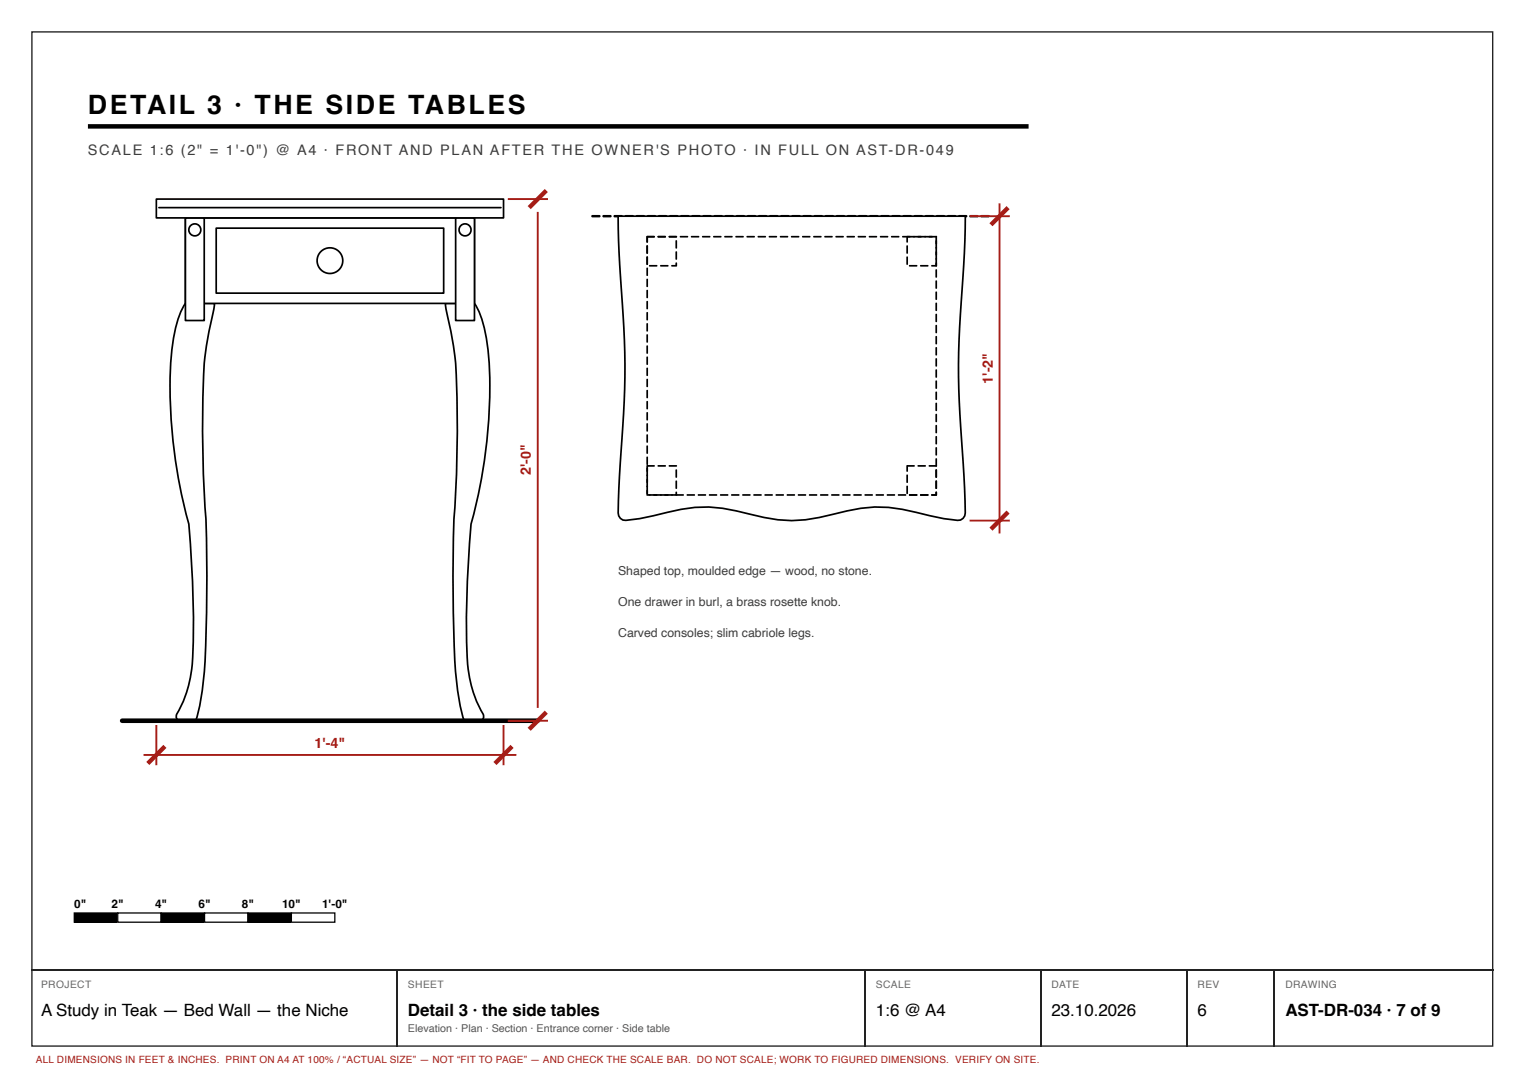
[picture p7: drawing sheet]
<svg xmlns="http://www.w3.org/2000/svg" width="297mm" height="210mm" viewBox="0 0 297 210" stroke-linecap="round" stroke-linejoin="round" font-family="sans-serif">
<path d="M6.2 6.2h284.7v197.7h-284.7z" fill="none" stroke="#222" stroke-width=".26"/>
<path d="M17.1 24.6h183.4" fill="none" stroke="#000" stroke-width=".87" stroke-linecap="butt"/>
<path d="M36.1 59.1h5.7l-.3 1.8a66.8 66.8 0 0 0-2 18.3l.2 13.7a305.3 305.3 0 0 1 0 38.8 39.6 39.6 0 0 1-1.6 8.8h-3a.83 .83 0 0 1-.7-.5 .83 .83 0 0 1 .1-.9 24 24 0 0 0 3.1-12.5l.1-4.7-.1-6.9-.8-12.9a98.1 98.1 0 0 1-3.3-33.8 21.5 21.5 0 0 1 2.6-9.2z" fill="#fff"/>
<path d="M36.1 59.1h5.7l-.3 1.8a66.8 66.8 0 0 0-2 18.3l.2 13.7a305.3 305.3 0 0 1 0 38.8 39.6 39.6 0 0 1-1.6 8.8h-3a.83 .83 0 0 1-.7-.5 .83 .83 0 0 1 .1-.9 24 24 0 0 0 3.1-12.5l.1-4.7-.1-6.9-.8-12.9a98.1 98.1 0 0 1-3.3-33.8 21.5 21.5 0 0 1 2.6-9.2z" fill="none" stroke="#000" stroke-width=".33"/>
<path d="M86.8 59.1h5.7a19.9 19.9 0 0 1 2.6 9.2 98.1 98.1 0 0 1-3.3 33.8 195.7 195.7 0 0 0-.7 27.4 24.7 24.7 0 0 0 3.2 10 .78 .78 0 0 1-.8 1h-3a57.5 57.5 0 0 1-2-16.3 307.2 307.2 0 0 1 .4-31.3l.2-5.5a187.8 187.8 0 0 0-.5-18.3z" fill="#fff"/>
<path d="M86.8 59.1h5.7a19.9 19.9 0 0 1 2.6 9.2 98.1 98.1 0 0 1-3.3 33.8 195.7 195.7 0 0 0-.7 27.4 24.7 24.7 0 0 0 3.2 10 .78 .78 0 0 1-.8 1h-3a57.5 57.5 0 0 1-2-16.3 307.2 307.2 0 0 1 .4-31.3l.2-5.5a187.8 187.8 0 0 0-.5-18.3z" fill="none" stroke="#000" stroke-width=".33"/>
<path d="M36.1 42.5h56.4v16.6h-56.4z" fill="#fff"/>
<path d="M36.1 42.5h56.4v16.6h-56.4z" fill="none" stroke="#000" stroke-width=".33"/>
<path d="M42.1 44.5h44.4v12.6h-44.4z" fill="#fff"/>
<path d="M42.1 44.5h44.4v12.6h-44.4z" fill="none" stroke="#000" stroke-width=".33"/>
<circle cx="64.3" cy="50.8" r="2.5" fill="#fff"/>
<circle cx="64.3" cy="50.8" r="2.5" fill="none" stroke="#000" stroke-width=".33"/>
<path d="M36.1 42.5h3.7v20h-3.7z" fill="#fff"/>
<g fill="none" stroke="#000" stroke-width=".33">
<path d="M36.1 42.5h3.7v20h-3.7z"/>
<circle cx="38" cy="44.8" r="1.17"/>
</g>
<path d="M88.8 42.5h3.7v20h-3.7z" fill="#fff"/>
<g fill="none" stroke="#000" stroke-width=".33">
<path d="M88.8 42.5h3.7v20h-3.7z"/>
<circle cx="90.6" cy="44.8" r="1.17"/>
</g>
<path d="M30.5 38.8h67.6v3.7h-67.6z" fill="#fff"/>
<path d="M30.5 38.8h67.6v3.7h-67.6zM31 40.5h66.6" fill="none" stroke="#000" stroke-width=".33"/>
<path d="M23.8 140.5h81" fill="none" stroke="#000" stroke-width=".9"/>
<path d="M99 38.8h7.8M104.8 41.3v96.7M28 147.1h72.6M30.5 141.3v7.8M98.1 141.3v7.8M99 140.5h7.8" fill="none" stroke="#a51d17" stroke-width=".37"/>
<path d="M106.5 37.1l-3.4 3.4M106.5 138.8l-3.4 3.3M32.1 145.5l-3.3 3.3M99.8 145.5l-3.3 3.3" fill="none" stroke="#a51d17" stroke-width=".85" stroke-linecap="butt"/>
<path d="M115.3 42l1.5-.1a.24 .24 0 0 1 .2 .2 .24 .24 0 0 1-.2 .3h-1.4l-.2-.2zM117.5 42l1.5-.1a.24 .24 0 0 1 .2 .2 .24 .24 0 0 1-.2 .3h-1.5l-.1-.2zM119.6 42l1.5-.1a.24 .24 0 0 1 .3 .2 .24 .24 0 0 1-.3 .3h-1.4l-.1-.2zM121.8 42l1.5-.1a.24 .24 0 0 1 .2 .2 .24 .24 0 0 1-.2 .3h-1.4l-.2-.2zM124 42l1.5-.1a.24 .24 0 0 1 .2 .2 .24 .24 0 0 1-.2 .3h-1.5l-.1-.2zM126.1 42l1.5-.1a.24 .24 0 0 1 .3 .2 .24 .24 0 0 1-.3 .3h-1.4l-.1-.2zM128.3 42l1.5-.1a.24 .24 0 0 1 .2 .2 .24 .24 0 0 1-.2 .3h-1.4l-.2-.2zM130.5 42l1.5-.1a.24 .24 0 0 1 .2 .2 .24 .24 0 0 1-.2 .3h-1.5l-.1-.2zM132.6 42l1.5-.1a.24 .24 0 0 1 .3 .2 .24 .24 0 0 1-.3 .3h-1.4l-.1-.2zM134.8 42l1.5-.1a.24 .24 0 0 1 .2 .2 .24 .24 0 0 1-.2 .3h-1.4l-.2-.2zM137 42l1.5-.1a.24 .24 0 0 1 .2 .2 .24 .24 0 0 1-.2 .3h-1.5l-.1-.2zM139.1 42l1.5-.1a.24 .24 0 0 1 .3 .2 .24 .24 0 0 1-.3 .3h-1.4l-.1-.2zM141.3 42l1.5-.1a.24 .24 0 0 1 .2 .2 .24 .24 0 0 1-.2 .3h-1.4l-.2-.2zM143.5 42l1.5-.1a.24 .24 0 0 1 .2 .2 .24 .24 0 0 1-.2 .3h-1.5l-.1-.2zM145.6 42l1.5-.1a.24 .24 0 0 1 .3 .2 .24 .24 0 0 1-.3 .3h-1.4l-.1-.2zM147.8 42l1.5-.1a.24 .24 0 0 1 .2 .2 .24 .24 0 0 1-.2 .3h-1.4l-.2-.2zM150 42l1.5-.1a.24 .24 0 0 1 .2 .2 .24 .24 0 0 1-.2 .3h-1.5l-.1-.2zM152.1 42l1.5-.1a.24 .24 0 0 1 .3 .2 .24 .24 0 0 1-.3 .3h-1.4l-.1-.2zM154.3 42l1.5-.1a.24 .24 0 0 1 .2 .2 .24 .24 0 0 1-.2 .3h-1.4l-.2-.2zM156.5 42l1.5-.1a.24 .24 0 0 1 .2 .2 .24 .24 0 0 1-.2 .3h-1.5l-.1-.2zM158.6 42l1.5-.1a.24 .24 0 0 1 .3 .2 .24 .24 0 0 1-.3 .3h-1.4l-.1-.2zM160.8 42l1.5-.1a.24 .24 0 0 1 .2 .2 .24 .24 0 0 1-.2 .3h-1.4l-.2-.2zM163 42l1.5-.1a.24 .24 0 0 1 .2 .2 .24 .24 0 0 1-.2 .3h-1.5l-.1-.2zM165.1 42l1.5-.1a.24 .24 0 0 1 .3 .2 .24 .24 0 0 1-.3 .3h-1.4l-.1-.2zM167.3 42l1.5-.1a.24 .24 0 0 1 .2 .2 .24 .24 0 0 1-.2 .3h-1.4l-.2-.2zM169.5 42l1.5-.1a.24 .24 0 0 1 .2 .2 .24 .24 0 0 1-.2 .3h-1.5l-.1-.2zM171.6 42l1.5-.1a.24 .24 0 0 1 .3 .2 .24 .24 0 0 1-.3 .3h-1.4l-.1-.2zM173.8 42l1.5-.1a.24 .24 0 0 1 .2 .2 .24 .24 0 0 1-.2 .3h-1.4l-.2-.2zM176 42l1.5-.1a.24 .24 0 0 1 .2 .2 .24 .24 0 0 1-.2 .3h-1.5l-.1-.2zM178.1 42l1.5-.1a.24 .24 0 0 1 .3 .2 .24 .24 0 0 1-.3 .3h-1.4l-.1-.2zM180.3 42l1.5-.1a.24 .24 0 0 1 .2 .2 .24 .24 0 0 1-.2 .3h-1.4l-.2-.2zM182.5 42l1.5-.1a.24 .24 0 0 1 .2 .2 .24 .24 0 0 1-.2 .3h-1.5l-.1-.2zM184.6 42l1.5-.1a.24 .24 0 0 1 .3 .2 .24 .24 0 0 1-.3 .3h-1.4l-.1-.2zM186.8 42l1.5-.1a.24 .24 0 0 1 .2 .2 .24 .24 0 0 1-.2 .3h-1.4l-.2-.2zM189 42l1.5-.1a.24 .24 0 0 1 .2 .2 .24 .24 0 0 1-.2 .3h-1.5l-.1-.2zM191.1 42l1.5-.1a.24 .24 0 0 1 .3 .2 .24 .24 0 0 1-.3 .3h-1.4l-.1-.2z" fill="#000"/>
<path d="M120.5 42.1h67.6a333.2 333.2 0 0 1-1.1 21.7 182.2 182.2 0 0 0 .7 26.5l.4 9.7a1.4 1.4 0 0 1-1.5 1.4 87.3 87.3 0 0 1-10.7-2.1 24.2 24.2 0 0 0-10.8 .3 46 46 0 0 1-10.8 1.9 46 46 0 0 1-10.8-1.9 25.3 25.3 0 0 0-13.5 .3 31.2 31.2 0 0 1-8.6 1.4l-.5-.3-.3-.5-.1-.5 .4-9.7a184.6 184.6 0 0 0 0-36.1l-.3-7.3z" fill="#fff"/>
<path d="M120.5 42.1h67.6a333.2 333.2 0 0 1-1.1 21.7 182.2 182.2 0 0 0 .7 26.5l.4 9.7a1.4 1.4 0 0 1-1.5 1.4 87.3 87.3 0 0 1-10.7-2.1 24.2 24.2 0 0 0-10.8 .3 46 46 0 0 1-10.8 1.9 46 46 0 0 1-10.8-1.9 25.3 25.3 0 0 0-13.5 .3 31.2 31.2 0 0 1-8.6 1.4l-.5-.3-.3-.5-.1-.5 .4-9.7a184.6 184.6 0 0 0 0-36.1l-.3-7.3z" fill="none" stroke="#000" stroke-width=".33"/>
<g fill="#000">
<path d="M14.5 177.9h8.4v1.8h-8.4z"/>
<path d="M128.2 46h1.4a.17 .17 0 0 1 .2 .1 .17 .17 0 0 1-.2 .2h-1.4zM130.3 46h1.5a.17 .17 0 0 1 .2 .1 .17 .17 0 0 1-.2 .2h-1.4zM132.5 46h1.5a.17 .17 0 0 1 .1 .1 .17 .17 0 0 1-.1 .2h-1.4zM134.7 46h1.4a.17 .17 0 0 1 .2 .1 .17 .17 0 0 1-.2 .2h-1.4zM136.8 46h1.5a.17 .17 0 0 1 .2 .1 .17 .17 0 0 1-.2 .2h-1.4zM139 46h1.5a.17 .17 0 0 1 .1 .1 .17 .17 0 0 1-.1 .2h-1.4zM141.2 46h1.4a.17 .17 0 0 1 .2 .1 .17 .17 0 0 1-.2 .2h-1.4zM143.3 46h1.5a.17 .17 0 0 1 .2 .1 .17 .17 0 0 1-.2 .2h-1.4zM145.5 46h1.5a.17 .17 0 0 1 .1 .1 .17 .17 0 0 1-.1 .2h-1.4zM147.7 46h1.4a.17 .17 0 0 1 .2 .1 .17 .17 0 0 1-.2 .2h-1.4zM149.8 46h1.5a.17 .17 0 0 1 .2 .1 .17 .17 0 0 1-.2 .2h-1.4zM152 46h1.5a.17 .17 0 0 1 .1 .1 .17 .17 0 0 1-.1 .2h-1.4zM154.2 46h1.4a.17 .17 0 0 1 .2 .1 .17 .17 0 0 1-.2 .2h-1.4zM156.3 46h1.5a.17 .17 0 0 1 .2 .1 .17 .17 0 0 1-.2 .2h-1.4zM158.5 46h1.5a.17 .17 0 0 1 .1 .1 .17 .17 0 0 1-.1 .2h-1.4zM160.7 46h1.4a.17 .17 0 0 1 .2 .1 .17 .17 0 0 1-.2 .2h-1.4zM162.8 46h1.5a.17 .17 0 0 1 .2 .1 .17 .17 0 0 1-.2 .2h-1.4zM165 46h1.5a.17 .17 0 0 1 .1 .1 .17 .17 0 0 1-.1 .2h-1.4zM167.2 46h1.4a.17 .17 0 0 1 .2 .1 .17 .17 0 0 1-.2 .2h-1.4zM169.3 46h1.5a.17 .17 0 0 1 .2 .1 .17 .17 0 0 1-.2 .2h-1.4zM171.5 46h1.5a.17 .17 0 0 1 .1 .1 .17 .17 0 0 1-.1 .2h-1.4zM173.7 46h1.4a.17 .17 0 0 1 .2 .1 .17 .17 0 0 1-.2 .2h-1.4zM175.8 46h1.5a.17 .17 0 0 1 .2 .1 .17 .17 0 0 1-.2 .2h-1.4zM178 46h1.5a.17 .17 0 0 1 .1 .1 .17 .17 0 0 1-.1 .2h-1.4zM180.2 46h1.4a.17 .17 0 0 1 .2 .1 .17 .17 0 0 1-.2 .2h-1.4zM182.3 46l.3 .1v1.4a.17 .17 0 0 1-.1 .1 .17 .17 0 0 1-.2-.1zM182.3 48.2h.3v1.4a.17 .17 0 0 1-.1 .2 .17 .17 0 0 1-.2-.2zM182.3 50.3l.3 .1v1.4a.17 .17 0 0 1-.1 .2 .17 .17 0 0 1-.2-.2zM182.3 52.5l.3 .1v1.4a.17 .17 0 0 1-.1 .1 .17 .17 0 0 1-.2-.1zM182.3 54.7h.3v1.4a.17 .17 0 0 1-.1 .2 .17 .17 0 0 1-.2-.2zM182.3 56.8l.3 .1v1.4a.17 .17 0 0 1-.1 .2 .17 .17 0 0 1-.2-.2zM182.3 59l.3 .1v1.4a.17 .17 0 0 1-.1 .1 .17 .17 0 0 1-.2-.1zM182.3 61.2h.3v1.4a.17 .17 0 0 1-.1 .2 .17 .17 0 0 1-.2-.2zM182.3 63.3l.3 .1v1.4a.17 .17 0 0 1-.1 .2 .17 .17 0 0 1-.2-.2zM182.3 65.5l.3 .1v1.4a.17 .17 0 0 1-.1 .1 .17 .17 0 0 1-.2-.1zM182.3 67.7h.3v1.4a.17 .17 0 0 1-.1 .2 .17 .17 0 0 1-.2-.2zM182.3 69.8l.3 .1v1.4a.17 .17 0 0 1-.1 .2 .17 .17 0 0 1-.2-.2zM182.3 72l.3 .1v1.4a.17 .17 0 0 1-.1 .1 .17 .17 0 0 1-.2-.1zM182.3 74.2h.3v1.4a.17 .17 0 0 1-.1 .2 .17 .17 0 0 1-.2-.2zM182.3 76.3l.3 .1v1.4a.17 .17 0 0 1-.1 .2 .17 .17 0 0 1-.2-.2zM182.3 78.5l.3 .1v1.4a.17 .17 0 0 1-.1 .1 .17 .17 0 0 1-.2-.1zM182.3 80.7h.3v1.4a.17 .17 0 0 1-.1 .2 .17 .17 0 0 1-.2-.2zM182.3 82.8l.3 .1v1.4a.17 .17 0 0 1-.1 .2 .17 .17 0 0 1-.2-.2zM182.3 85l.3 .1v1.4a.17 .17 0 0 1-.1 .1 .17 .17 0 0 1-.2-.1zM182.3 87.2h.3v1.4a.17 .17 0 0 1-.1 .2 .17 .17 0 0 1-.2-.2zM182.3 89.3l.3 .1v1.4a.17 .17 0 0 1-.1 .2 .17 .17 0 0 1-.2-.2zM182.3 91.5l.3 .1v1.4a.17 .17 0 0 1-.1 .1 .17 .17 0 0 1-.2-.1zM182.3 93.7h.3v1.4a.17 .17 0 0 1-.1 .2 .17 .17 0 0 1-.2-.2zM181.5 96.3h1v.2h-.2v-.5a.17 .17 0 0 1 .2-.2 .17 .17 0 0 1 .1 .2l-.1 .6h-.9zM179.3 96.3h1.5a.17 .17 0 0 1 .2 .2 .17 .17 0 0 1-.2 .1h-1.4zM177.2 96.3h1.4a.17 .17 0 0 1 .2 .2 .17 .17 0 0 1-.2 .1h-1.4zM175 96.3h1.5a.17 .17 0 0 1 .1 .2 .17 .17 0 0 1-.1 .1h-1.4zM172.8 96.3h1.5a.17 .17 0 0 1 .2 .2 .17 .17 0 0 1-.2 .1h-1.4zM170.7 96.3h1.4a.17 .17 0 0 1 .2 .2 .17 .17 0 0 1-.2 .1h-1.4zM168.5 96.3h1.5a.17 .17 0 0 1 .1 .2 .17 .17 0 0 1-.1 .1h-1.4zM166.3 96.3h1.5a.17 .17 0 0 1 .2 .2 .17 .17 0 0 1-.2 .1h-1.4zM164.2 96.3h1.4a.17 .17 0 0 1 .2 .2 .17 .17 0 0 1-.2 .1h-1.4zM162 96.3h1.5a.17 .17 0 0 1 .1 .2 .17 .17 0 0 1-.1 .1h-1.4zM159.8 96.3h1.5a.17 .17 0 0 1 .2 .2 .17 .17 0 0 1-.2 .1h-1.4zM157.7 96.3h1.4a.17 .17 0 0 1 .2 .2 .17 .17 0 0 1-.2 .1h-1.4zM155.5 96.3h1.5a.17 .17 0 0 1 .1 .2 .17 .17 0 0 1-.1 .1h-1.4zM153.3 96.3h1.5a.17 .17 0 0 1 .2 .2 .17 .17 0 0 1-.2 .1h-1.4zM151.2 96.3h1.4a.17 .17 0 0 1 .2 .2 .17 .17 0 0 1-.2 .1h-1.4zM149 96.3h1.5a.17 .17 0 0 1 .1 .2 .17 .17 0 0 1-.1 .1h-1.4zM146.8 96.3h1.5a.17 .17 0 0 1 .2 .2 .17 .17 0 0 1-.2 .1h-1.4zM144.7 96.3h1.4a.17 .17 0 0 1 .2 .2 .17 .17 0 0 1-.2 .1h-1.4zM142.5 96.3h1.5a.17 .17 0 0 1 .1 .2 .17 .17 0 0 1-.1 .1h-1.4zM140.3 96.3h1.5a.17 .17 0 0 1 .2 .2 .17 .17 0 0 1-.2 .1h-1.4zM138.2 96.3h1.4a.17 .17 0 0 1 .2 .2 .17 .17 0 0 1-.2 .1h-1.4zM136 96.3h1.5a.17 .17 0 0 1 .1 .2 .17 .17 0 0 1-.1 .1h-1.4zM133.8 96.3h1.5a.17 .17 0 0 1 .2 .2 .17 .17 0 0 1-.2 .1h-1.4zM131.7 96.3h1.4a.17 .17 0 0 1 .2 .2 .17 .17 0 0 1-.2 .1h-1.4zM129.5 96.3h1.5a.17 .17 0 0 1 .1 .2 .17 .17 0 0 1-.1 .1h-1.4zM127.3 96.3h1.5a.17 .17 0 0 1 .2 .2 .17 .17 0 0 1-.2 .1h-1.4zM126 95.5h.2l.1 .1v.9h-.2v-.2h.5a.17 .17 0 0 1 .2 .2 .17 .17 0 0 1-.2 .1l-.6-.1zM126 93.3l.3 .1v1.4a.17 .17 0 0 1-.2 .2 .17 .17 0 0 1-.1-.2zM126 91.2h.3v1.4a.17 .17 0 0 1-.2 .2 .17 .17 0 0 1-.1-.2zM126 89l.3 .1v1.4a.17 .17 0 0 1-.2 .1 .17 .17 0 0 1-.1-.1zM126 86.8l.3 .1v1.4a.17 .17 0 0 1-.2 .2 .17 .17 0 0 1-.1-.2zM126 84.7h.3v1.4a.17 .17 0 0 1-.2 .2 .17 .17 0 0 1-.1-.2zM126 82.5l.3 .1v1.4a.17 .17 0 0 1-.2 .1 .17 .17 0 0 1-.1-.1zM126 80.3l.3 .1v1.4a.17 .17 0 0 1-.2 .2 .17 .17 0 0 1-.1-.2zM126 78.2h.3v1.4a.17 .17 0 0 1-.2 .2 .17 .17 0 0 1-.1-.2zM126 76l.3 .1v1.4a.17 .17 0 0 1-.2 .1 .17 .17 0 0 1-.1-.1zM126 73.8l.3 .1v1.4a.17 .17 0 0 1-.2 .2 .17 .17 0 0 1-.1-.2zM126 71.7h.3v1.4a.17 .17 0 0 1-.2 .2 .17 .17 0 0 1-.1-.2zM126 69.5l.3 .1v1.4a.17 .17 0 0 1-.2 .1 .17 .17 0 0 1-.1-.1zM126 67.3l.3 .1v1.4a.17 .17 0 0 1-.2 .2 .17 .17 0 0 1-.1-.2zM126 65.2h.3v1.4a.17 .17 0 0 1-.2 .2 .17 .17 0 0 1-.1-.2zM126 63l.3 .1v1.4a.17 .17 0 0 1-.2 .1 .17 .17 0 0 1-.1-.1zM126 60.8l.3 .1v1.4a.17 .17 0 0 1-.2 .2 .17 .17 0 0 1-.1-.2zM126 58.7h.3v1.4a.17 .17 0 0 1-.2 .2 .17 .17 0 0 1-.1-.2zM126 56.5l.3 .1v1.4a.17 .17 0 0 1-.2 .1 .17 .17 0 0 1-.1-.1zM126 54.3l.3 .1v1.4a.17 .17 0 0 1-.2 .2 .17 .17 0 0 1-.1-.2zM126 52.2h.3v1.4a.17 .17 0 0 1-.2 .2 .17 .17 0 0 1-.1-.2zM126 50l.3 .1v1.4a.17 .17 0 0 1-.2 .1 .17 .17 0 0 1-.1-.1zM126 47.8l.3 .1v1.4a.17 .17 0 0 1-.2 .2 .17 .17 0 0 1-.1-.2zM126 46h1.5a.17 .17 0 0 1 .1 .1 .17 .17 0 0 1-.1 .2h-1.4v-.2h.2v1a.17 .17 0 0 1-.2 .2 .17 .17 0 0 1-.1-.2z"/>
<path d="M128.2 46h1.4a.17 .17 0 0 1 .2 .1 .17 .17 0 0 1-.2 .2h-1.4zM130.3 46h1.5a.17 .17 0 0 1 .2 .1 .17 .17 0 0 1-.2 .2h-1.4zM131.7 46.8l.3 .1v1.4a.17 .17 0 0 1-.2 .2 .17 .17 0 0 1-.2-.2zM131.7 49l.3 .1v1.4a.17 .17 0 0 1-.2 .1 .17 .17 0 0 1-.2-.1zM130.8 51.7l1-.1v.2h-.2v-.5a.17 .17 0 0 1 .2-.2 .17 .17 0 0 1 .2 .2l-.1 .7h-1zM128.7 51.7l1.4-.1a.17 .17 0 0 1 .2 .2 .17 .17 0 0 1-.2 .2h-1.4zM126.5 51.7l1.5-.1a.17 .17 0 0 1 .1 .2 .17 .17 0 0 1-.1 .2h-1.4zM126 50l.3 .1v1.4a.17 .17 0 0 1-.2 .1 .17 .17 0 0 1-.1-.1zM126 47.8l.3 .1v1.4a.17 .17 0 0 1-.2 .2 .17 .17 0 0 1-.1-.2zM126 46h1.5a.17 .17 0 0 1 .1 .1 .17 .17 0 0 1-.1 .2h-1.4v-.2h.2v1a.17 .17 0 0 1-.2 .2 .17 .17 0 0 1-.1-.2z"/>
<path d="M178.8 46h1.5a.17 .17 0 0 1 .2 .1 .17 .17 0 0 1-.2 .2h-1.4zM181 46h1.5a.17 .17 0 0 1 .1 .1 .17 .17 0 0 1-.1 .2h-1.4zM182.3 46.8l.3 .1v1.4a.17 .17 0 0 1-.1 .2 .17 .17 0 0 1-.2-.2zM182.3 49l.3 .1v1.4a.17 .17 0 0 1-.1 .1 .17 .17 0 0 1-.2-.1zM181.5 51.7l1-.1v.2h-.2v-.5a.17 .17 0 0 1 .2-.2 .17 .17 0 0 1 .1 .2l-.1 .7h-.9zM179.3 51.7l1.5-.1a.17 .17 0 0 1 .2 .2 .17 .17 0 0 1-.2 .2h-1.4zM177.2 51.7l1.4-.1a.17 .17 0 0 1 .2 .2 .17 .17 0 0 1-.2 .2h-1.4zM176.7 50l.3 .1v1.4a.17 .17 0 0 1-.2 .1 .17 .17 0 0 1-.2-.1zM176.7 47.8l.3 .1v1.4a.17 .17 0 0 1-.2 .2 .17 .17 0 0 1-.2-.2zM176.7 46h1.4a.17 .17 0 0 1 .2 .1 .17 .17 0 0 1-.2 .2h-1.3v-.2h.2v1a.17 .17 0 0 1-.2 .2 .17 .17 0 0 1-.2-.2z"/>
<path d="M128.2 90.7l1.4-.1a.17 .17 0 0 1 .2 .2 .17 .17 0 0 1-.2 .2l-1.4-.1zM130.3 90.7l1.5-.1a.17 .17 0 0 1 .2 .2 .17 .17 0 0 1-.2 .2l-1.4-.1zM131.7 91.5l.3 .1v1.4a.17 .17 0 0 1-.2 .1 .17 .17 0 0 1-.2-.1zM131.7 93.7h.3v1.4a.17 .17 0 0 1-.2 .2 .17 .17 0 0 1-.2-.2zM130.8 96.3h1v.2h-.2v-.5a.17 .17 0 0 1 .2-.2 .17 .17 0 0 1 .2 .2l-.1 .6h-1zM128.7 96.3h1.4a.17 .17 0 0 1 .2 .2 .17 .17 0 0 1-.2 .1h-1.4zM126.5 96.3h1.5a.17 .17 0 0 1 .1 .2 .17 .17 0 0 1-.1 .1h-1.4zM126 94.7h.3v1.4a.17 .17 0 0 1-.2 .2 .17 .17 0 0 1-.1-.2zM126 92.5l.3 .1v1.4a.17 .17 0 0 1-.2 .1 .17 .17 0 0 1-.1-.1zM126 90.7l1.5-.1a.17 .17 0 0 1 .1 .2 .17 .17 0 0 1-.1 .2h-1.4v-.2h.2v1a.17 .17 0 0 1-.2 .2 .17 .17 0 0 1-.1-.2z"/>
<path d="M178.8 90.7l1.5-.1a.17 .17 0 0 1 .2 .2 .17 .17 0 0 1-.2 .2l-1.4-.1zM181 90.7l1.5-.1a.17 .17 0 0 1 .1 .2 .17 .17 0 0 1-.1 .2l-1.4-.1zM182.3 91.5l.3 .1v1.4a.17 .17 0 0 1-.1 .1 .17 .17 0 0 1-.2-.1zM182.3 93.7h.3v1.4a.17 .17 0 0 1-.1 .2 .17 .17 0 0 1-.2-.2zM181.5 96.3h1v.2h-.2v-.5a.17 .17 0 0 1 .2-.2 .17 .17 0 0 1 .1 .2l-.1 .6h-.9zM179.3 96.3h1.5a.17 .17 0 0 1 .2 .2 .17 .17 0 0 1-.2 .1h-1.4zM177.2 96.3h1.4a.17 .17 0 0 1 .2 .2 .17 .17 0 0 1-.2 .1h-1.4zM176.7 94.7h.3v1.4a.17 .17 0 0 1-.2 .2 .17 .17 0 0 1-.2-.2zM176.7 92.5l.3 .1v1.4a.17 .17 0 0 1-.2 .1 .17 .17 0 0 1-.2-.1zM176.7 90.7l1.4-.1a.17 .17 0 0 1 .2 .2 .17 .17 0 0 1-.2 .2h-1.3v-.2h.2v1a.17 .17 0 0 1-.2 .2 .17 .17 0 0 1-.2-.2z"/>
</g>
<path d="M194.8 39.6v64.4M189 42.1h7.8M189 101.5h7.8" fill="none" stroke="#a51d17" stroke-width=".37"/>
<path d="M196.5 40.5l-3.4 3.3M196.5 99.8l-3.4 3.3" fill="none" stroke="#a51d17" stroke-width=".85" stroke-linecap="butt"/>
<path d="M14.5 177.9h8.4v1.8h-8.4z" fill="none" stroke="#000" stroke-width=".25"/>
<path d="M22.9 177.9h8.5v1.8h-8.5z" fill="#fff"/>
<path d="M22.9 177.9h8.5v1.8h-8.5zM31.4 177.9h8.5v1.8h-8.5z" fill="none" stroke="#000" stroke-width=".25"/>
<path d="M31.4 177.9h8.5v1.8h-8.5z" fill="#000"/>
<path d="M39.9 177.9h8.4v1.8h-8.4z" fill="#fff"/>
<path d="M39.9 177.9h8.4v1.8h-8.4zM48.3 177.9h8.5v1.8h-8.5z" fill="none" stroke="#000" stroke-width=".25"/>
<path d="M48.3 177.9h8.5v1.8h-8.5z" fill="#000"/>
<path d="M56.8 177.9h8.5v1.8h-8.5z" fill="#fff"/>
<path d="M56.8 177.9h8.5v1.8h-8.5z" fill="none" stroke="#000" stroke-width=".25"/>
<path d="M6.1 189h284.9M77.4 189.2v14.8M168.7 189.2v14.8M202.8 189.2v14.8M231.4 189.2v14.8M248.3 189.2v14.8" fill="none" stroke="#222" stroke-width=".26"/>
<text font-size="5.2" x="17.1" y="22.1">DETAIL 3 · THE SIDE TABLES</text>
<g font-size="3.3">
<text x="8" y="197.9">A Study in Teak — Bed Wall — the Niche</text>
<text x="79.5" y="197.9">Detail 3 · the side tables</text>
<text x="170.7" y="197.9">1:6 @ A4</text>
<text x="204.9" y="197.9">23.10.2026</text>
<text x="233.4" y="197.9">6</text>
<text x="250.5" y="197.9">AST-DR-034 · 7 of 9</text>
</g>
<text font-size="2.8" fill="#3d3d3d" x="17.1" y="30.1">SCALE 1:6 (2&quot; = 1'-0&quot;) @ A4 · FRONT AND PLAN AFTER THE OWNER'S PHOTO · IN FULL ON AST-DR-049</text>
<g font-size="2.8" fill="#a51d17">
<text x="193.5" y="74.8" transform="rotate(-90 193.5 74.8)">1'-2&quot;</text>
<text x="103.5" y="92.6" transform="rotate(-90 103.5 92.6)">2'-0&quot;</text>
<text x="61.3" y="145.8">1'-4&quot;</text>
</g>
<g font-size="2.4" fill="#3d3d3d">
<text x="120.5" y="112.1">Shaped top, moulded edge — wood, no stone.</text>
<text x="120.5" y="118.1">One drawer in burl, a brass rosette knob.</text>
<text x="120.5" y="124.1">Carved consoles; slim cabriole legs.</text>
</g>
<g font-size="2.3">
<text x="14.5" y="176.9">0&quot;</text>
<text x="21.8" y="176.9">2&quot;</text>
<text x="30.2" y="176.9">4&quot;</text>
<text x="38.7" y="176.9">6&quot;</text>
<text x="47.1" y="176.9">8&quot;</text>
<text x="55" y="176.9">10&quot;</text>
<text x="62.8" y="176.9">1'-0&quot;</text>
</g>
<text font-size="2.1" fill="#555" x="79.5" y="201.1">Elevation · Plan · Section · Entrance corner · Side table</text>
<g font-size="2" fill="#666">
<text x="8" y="192.6">PROJECT</text>
<text x="79.5" y="192.6">SHEET</text>
<text x="170.7" y="192.6">SCALE</text>
<text x="204.9" y="192.6">DATE</text>
<text x="233.4" y="192.6">REV</text>
<text x="250.5" y="192.6">DRAWING</text>
</g>
<text font-size="1.9" fill="#a51d17" x="7" y="207.2">ALL DIMENSIONS IN FEET &amp; INCHES. PRINT ON A4 AT 100% / “ACTUAL SIZE” — NOT “FIT TO PAGE” — AND CHECK THE SCALE BAR. DO NOT SCALE; WORK TO FIGURED DIMENSIONS. VERIFY ON SITE.</text>
</svg>
